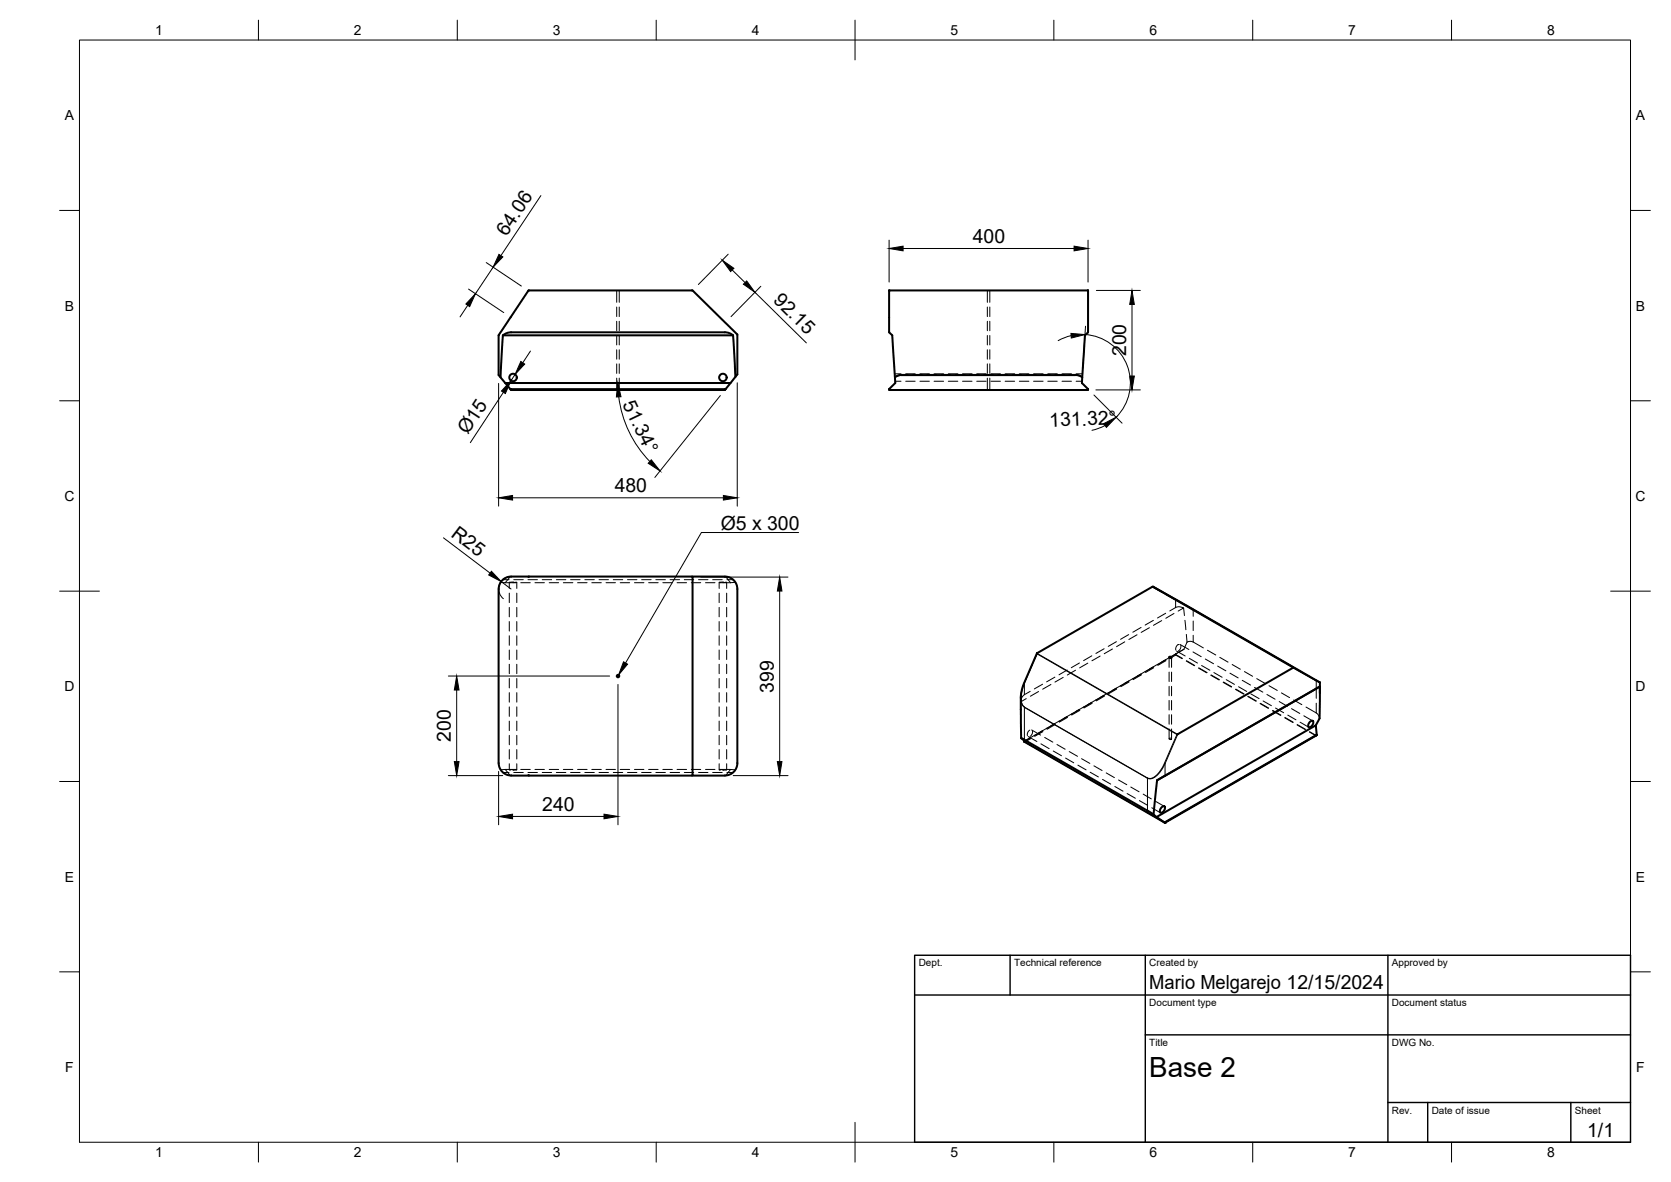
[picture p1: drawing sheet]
<svg xmlns="http://www.w3.org/2000/svg" width="420mm" height="297mm" viewBox="0 0 420 297" stroke-linecap="round" stroke-linejoin="round" font-family="sans-serif">
<!-- layer: Visible -->
<g fill="none" stroke="#000" stroke-width=".51">
<path d="M132.8 73.1l-7.4 11.2M132.9 73h41.2l11.3 11.1v10l-.5 .6M223.6 73h.1M273.6 73h-.1M273.6 73h-50v10.5l.7 .8 .8 12-1.5 1.6M273.6 73v10.5l-.8 .8-.8 12 1.6 1.6M125.4 84.3v10l.5 .5M126.4 84.3l-.5 10.5 1.1 1.5M126.4 84.3h57.9M126.5 84.3l.7-.5 1.3-.3h53.8l.9 .1 1.1 .7M127 96.3h56.7l-1.2 1.5M127 96.3l1.3 1.5"/>
<path d="M128.3 97.8l.2 .1M128.3 97.8h.2M128.5 97.8h53.8M182.3 97.9h.1M182.5 97.8h-.2M182.5 97.8l-.3 .2-53.8-.1M184.3 84.3l.6 10.4-1.2 1.6M223.6 97.8l.1 .2 49.9-.1M226.7 94.3h43.7M226.7 94.2l-.7 .1-1 .5M270.5 94.2l.7 .1 .9 .5M273.6 97.8v.1"/>
<path d="M125.4 148v43.8M125.4 148a3.1 3.1 0 0 1 3.1-3.1h53.8a3.1 3.1 0 0 1 3.1 3.1v43.8a3.1 3.1 0 0 1-3.1 3.1M133 144.9l-.1 .1M174 144.9l.2 .1M174.1 145v49.8M290 147.4l-29.2 16.8M260.7 164.2l-3.2 7.6-.7 2.5v11.2l.8 .4M260.7 164.2v.1M294.1 165.1l.5 .1-.4 .2-.2-.2zM325.1 167.8l-29 16.7M325.1 167.8l-35.2-20.3 41.9 24 .1 2.7M331.9 172.5l-.1 8-.9 1.8"/>
<path d="M331.9 172.5l-.9 .5M331.9 172.5l-41 23.6-.9 8.6 .8 .6M125.4 191.8a3.1 3.1 0 0 0 3.1 3.1M128.5 194.9h53.8M132.9 194.8l.1 .1M174.2 194.8l-.2 .1M257.6 185.9l32.5 18.8M292.9 194.9l-2 1.2M296.1 184.5l-.2 .1M329.4 181.4l.7-.2a1.14 1.14 0 0 1-1 1.5 .96 .96 0 0 1 .3-1.3zM330.9 184.8l-38 22-35.3-20.4-.1-.1 .1-.1-.8-.7M331 184.7l-38.2 22"/>
<path d="M331 184.8h.1M331.1 184.6l-.2-2.3-40.1 23M331.1 184.6l-.1 .1M331.1 184.6l-.1 .2M290.8 205.3l2 1.4M292.1 202.9l.7-.3a1.14 1.14 0 0 1-1 1.6 .96 .96 0 0 1 .3-1.3zM292.8 206.7h.1M292.9 206.7h.1"/>
<circle cx="129" cy="94.9" r=".94"/>
<circle cx="181.8" cy="94.9" r=".94"/>
<circle cx="155.4" cy="169.9" r=".31"/>
</g>
<!-- layer: Hidden -->
<g fill="none" stroke="#000" stroke-width=".25">
<path d="M155.1 73v3M155.1 77.2v2.4M155.7 73v3M155.7 77.2v2.4M248.3 73v3M248.3 77.2v2.4M248.9 73v3M248.9 77.2v2.4M155.1 80.7v2.4M155.1 84.3v2.4M155.1 87.9v2.4M155.1 91.4v2.4"/>
<path d="M155.1 95v3M155.7 80.7v2.4M155.7 84.3v2.4M155.7 87.9v2.4M155.7 91.4v2.4M155.7 95v3M223.6 97.8v.1M225 93.9h1.5M225.1 95.8h1.4M227.7 95.8h2.4M227.7 93.9h2.4M228.3 94.1a4.8 4.8 0 0 0-2.7 .2l-.6 .4"/>
<path d="M229.5 94.1h2.4M231.3 95.8h2.4M231.3 93.9h2.4M233.1 94.1h2.4M234.9 95.8h2.4M234.9 93.9h2.4M236.7 94.1h2.3M238.4 95.8h2.4M238.4 93.9h2.4M240.2 94.1h2.4M242 95.8h2.4M242 93.9h2.4"/>
<path d="M243.8 94.1h2.4M245.6 95.8h2.4M245.6 93.9h2.4M247.4 94.1h2.4M248.3 80.7v2.4M248.3 84.3v2.4M248.3 87.9v2.4M248.3 91.4v2.4M248.3 95v3M248.9 80.7v2.4M248.9 84.3v2.4M248.9 87.9v2.4"/>
<path d="M248.9 91.4v2.4M248.9 95v3M249.2 95.8h2.3M249.2 93.9h2.3M251 94.1h2.3M252.7 95.8h2.4M252.7 93.9h2.4M254.5 94.1h2.4M256.3 95.8h2.4M256.3 93.9h2.4M258.1 94.1h2.4M259.9 95.8h2.4"/>
<path d="M259.9 93.9h2.4M261.7 94.1h2.4M263.5 95.8h2.3M263.5 93.9h2.3M265.2 94.1h2.4M267 95.8h2.4M267 93.9h2.4M268.8 94.1a4.8 4.8 0 0 1 2.7 .2l.6 .4M270.6 95.8h1.5M270.6 93.9h1.6M273.6 97.8v.1M125.9 146.4h1.1"/>
<path d="M126.4 145.7h1.6M127 146.4h2.8M128.1 146.4v1.5M128.1 149.1v2.3M128.1 152.6v2.4M128.1 156.2v2.4M128.1 159.8v2.4M128.3 144.9l-1.3 1.5M128.4 144.9l.2 .1M129 146.3l-.9 .1h.3M129 146.3h.1M129.2 145.7h2.4"/>
<path d="M129.6 146.3l.3 .1h-.9M129.9 146.4v1.5M129.9 149.1v2.3M129.9 152.6v2.4M129.9 156.2v2.4M129.9 159.8v2.4M130.9 146.4h2.4M132.8 145.7h2.3M134.5 146.4h2.4M136.3 145.7h2.4M138.1 146.4h2.4M139.9 145.7h2.4"/>
<path d="M141.6 146.4h2.4M143.5 145.7h2.4M145.2 146.4h2.4M147 145.7h2.4M148.8 146.4h2.4M150.6 145.7h2.4M152.4 146.4h2.3M154.2 145.7h2.4M156 146.4h2.3M157.8 145.7h2.3M159.5 146.4h2.4M161.3 145.7h2.4"/>
<path d="M163.1 146.4h2.4M164.9 145.7h2.4M166.7 146.4h2.4M168.5 145.7h2.4M170.2 146.4h2.4M172.1 145.7h2.3M173.8 146.4h2.4M175.6 145.7h2.4M177.4 146.4h2.4M179.2 145.7h2.4M180.8 146.4v1.5M180.8 149.1v2.3"/>
<path d="M180.8 152.6v2.4M180.8 156.2v2.4M180.8 159.8v2.4M181 146.4h2.7M181.8 146.3l-1 .1h.3M181.8 146.3h.1M182.4 144.9l-.2 .1M182.4 146.3l.3 .1h-.9M182.5 144.9l1.2 1.5M182.7 146.4v1.5M182.7 149.1v2.3M182.7 152.6v2.4"/>
<path d="M182.7 156.2v2.4M182.7 159.8v2.4M182.8 145.7h1.5M184.9 146.3l-1.2 .1M283.8 159.5l-2.1 1.2M285.9 159.5l-2.1 1.2M286.9 157.7l-2.1 1.2M289 157.7l-2.1 1.2M290 155.9l-2.1 1.2M292.1 156l-2.1 1.1M293.1 154.1l-2.1 1.2M294.1 153.5l1.8-.9 .6-.1 1.1 .3-1.4 .8"/>
<path d="M295.2 154.2l-2.1 1.2M297.6 152.8l.2 1.9M297.9 155.9l.3 2.3M298.3 159.4l.2 2M128.1 163.4v2.3M128.1 166.9v2.4M128.1 170.5v2.4M128.1 174.1v2.4M128.1 177.6v2.4M129.9 163.4v2.3M129.9 166.9v2.4M129.9 170.5v2.4"/>
<path d="M129.9 174.1v2.4M129.9 177.6v2.4M180.8 163.4v2.3M180.8 166.9v2.4M180.8 170.5v2.4M180.8 174.1v2.4M180.8 177.6v2.4M182.7 163.4v2.3M182.7 166.9v2.4M182.7 170.5v2.4M182.7 174.1v2.4M182.7 177.6v2.4"/>
<path d="M256.7 176.4v1.9M258 175.6l-1.3 .8M259 173.7l-1.9 1.3-.4 1.4M261.1 173.8l-2 1.2M262.1 171.9l-2 1.2M264.2 172l-2 1.2M265.2 170.2l-2 1.2M267.3 170.2l-2 1.2M268.3 168.4l-2 1.2M269.4 179.4l-2.1 1.2M270.4 168.4l-2 1.2M271.4 178.3l-2 1.2"/>
<path d="M271.4 166.6l-2 1.2M273.5 166.7l-2 1.1M274.5 176.5l-4.1 2.3M274.5 164.8l-2 1.2M275.6 175.9l-2.1 1.2M276.6 164.9l-2 1.2M277.6 174.7l-2.1 1.2M277.6 163l-2.1 1.2M279.7 163.1l-2.1 1.2M280.7 172.9l-4.1 2.4M280.7 161.3l-2 1.1M281.8 172.3l-2.1 1.2"/>
<path d="M282.8 161.3l-2 1.2M283.8 171.1l-2.1 1.2M286.9 169.4l-4.1 2.3M288 168.7l-2.1 1.2M290 167.6l-2.1 1.2M291.1 166.9l-2.1 1.3M293.1 165.8l-2.1 1.2M294 165.2v2.5M294 168.9v2.4M294 172.5v2.3M294 176v2.4M294 179.6v2.4"/>
<path d="M294.2 165.2l-2.1 1.2M294.6 165.2v2.5M294.6 168.9v2.4M294.6 172.5v2.3M294.6 176v2.4M294.6 179.6v2.4M295.7 164.4l-.1 .2M295.7 164.3l-.1 .1M295.8 163.6l2.2 1.3M296.2 162l-.5 .6v.8M296.2 162h.1M296.7 162l2.2 1.2"/>
<path d="M296.9 162.2l-.1 .8-.5 .6M297.7 163.2l-3.6 2M297.7 163.2l-2.5 1.4M298.5 161.4l1.2-.2 2.9 1.6M298.5 161.4l-.8 1.8M299 165.4l2.1 1.2M300 163.8l2 1.2M302.1 167.2l2.1 1.2M303.1 165.6l2 1.2M303.6 163.4l2.1 1.2M305.2 169l2.1 1.2M306.2 167.4l2 1.2"/>
<path d="M306.7 165.2l2.1 1.2M308.3 170.8l2.1 1.2M309.3 169.2l2 1.2M309.8 167l2.1 1.2M311.4 172.6l2.1 1.2M312.4 171l2 1.2M312.9 168.8l2.1 1.2M314.5 174.4l2.1 1.2M315.4 172.7l2.1 1.2M316 170.5l2.1 1.2M317.6 176.2l2.1 1.1M318.6 174.5l2 1.2"/>
<path d="M319.1 172.3l2.1 1.2M320.7 177.9l2.1 1.2M321.6 176.3l2.1 1.2M322.2 174.1l2.1 1.2M323.8 179.7l2.1 1.2M324.7 178.1l2.1 1.2M325.3 175.9l2 1.2M327.8 179.9l2.3 1.3M328.4 177.7l2.8 1.6 .6 1.3M126.4 194.1h1.6M127 193.4l1.3 1.5M128.1 181.2v2.4"/>
<path d="M128.1 184.8v2.4M128.1 188.4v2.3M128.1 191.9v1.5M128.6 194.8l-.2 .1M129 193.4h-.9l.3 .1M129 193.5h.1M129.2 194.1h2.4M129.6 193.4h.3l-.9 .1M129.8 193.4h-3.9M129.9 181.2v2.4M129.9 184.8v2.4M129.9 188.4v2.3"/>
<path d="M129.9 191.9v1.5M130.9 193.4h2.4M132.8 194.1h2.3M134.5 193.4h2.4M136.3 194.1h2.4M138.1 193.4h2.4M139.9 194.1h2.4M141.6 193.4h2.4M143.5 194.1h2.4M145.2 193.4h2.4M147 194.1h2.4M148.8 193.4h2.4"/>
<path d="M150.6 194.1h2.4M152.4 193.4h2.3M154.2 194.1h2.4M156 193.4h2.3M157.8 194.1h2.3M159.5 193.4h2.4M161.3 194.1h2.4M163.1 193.4h2.4M164.9 194.1h2.4M166.7 193.4h2.4M168.5 194.1h2.4M170.2 193.4h2.4"/>
<path d="M172.1 194.1h2.3M173.8 193.4h2.4M175.6 194.1h2.4M177.4 193.4h2.4M179.2 194.1h2.4M180.8 181.2v2.4M180.8 184.8v2.4M180.8 188.4v2.3M180.8 191.9v1.5M181 193.4h2.7l-1.2 1.5M181.8 193.4h-1l.3 .1M181.8 193.5h.1"/>
<path d="M182.2 194.8l.2 .1M182.4 193.4h.3l-.9 .1M182.7 181.2v2.4M182.7 184.8v2.4M182.7 188.4v2.3M182.7 191.9v1.5M182.8 194.1h1.5M183.7 193.4l1.2 .1M257.6 186.3l-.1 .1M257.6 186.4l.1 .1M258.5 185.1l2.2 1.2M258.9 183.5l-.4 .4-.2 1"/>
<path d="M259 185.4l-1.5 .9M259.4 183.4l2.2 1.3M259.6 183.7l-.1 .8-.5 .5M260.1 184.8l-2.5 1.4M261.7 186.9l2.1 1.2M262.1 183.6l-2 1.2M262.7 185.3l2 1.2M263.2 183l-2 1.2M264.8 188.7l2.1 1.2M265.2 181.8l-2 1.2M265.8 187.1l2 1.2M267.9 190.5l2.1 1.2"/>
<path d="M268.3 180.1l-4.1 2.3M268.9 188.9l2 1.2M271 192.3l2.1 1.2M271.9 190.7l2.1 1.1M274.1 194.1l2.1 1.1M275.1 192.5l2 1.1M277.2 195.9l2.1 1.1M278.2 194.2l2 1.2M280.3 197.6l2.1 1.2M281.2 196l2.1 1.2M283.4 199.4l2.1 1.2M284.3 197.8l2.1 1.2"/>
<path d="M287.4 199.6l2.1 1.2M294 185.6a.25 .25 0 0 1 .4-.2 .25 .25 0 0 1 0 .4h-.3zM294 183.2v2.5M294.6 183.2v2.5M326.9 181.5l2.2 1.3M330.9 184.8l-.1 .1M286.5 201.2l2.1 1.2M289.6 203l2.2 1.2M290.5 201.4l2.3 1.3M292.9 206.7v.1"/>
</g>
<!-- layer: Visible Narrow -->
<g fill="none" stroke="#000" stroke-width=".25">
<path d="M289.9 147.5l5.8 3.2M295.7 150.7l4.3 2.4M295.7 150.7h.1M300 153.1l30.9 17.8-5.8-3.2M300 153.1h.1M256.7 175.4a2.75 2.75 0 0 0 .9 2.4M257.6 171.5v.1M257.6 177.8v8.1M257.6 177.8l30.9 17.8M257.6 177.7h.1M257.6 171.6l3.1-7.3 35.2 20.3-3.1 7.3a6.3 6.3 0 0 1-3.2 3.8l-1.1-.1M257.6 177.7l30.9 17.8"/>
<path d="M257.6 171.6a7 7 0 0 0-.4 5.7l.4 .4M260.7 164.2l35.4 20.3M325.1 167.8l5.9 3.3v1.9M330.9 170.9l.9 .5-.9-.4 .1 .1 .9 .5M330.9 170.9h.1M257.6 186.4l35.3 20.4M288.5 195.6v8.1M288.5 195.5v.1M292.8 191.8a6.5 6.5 0 0 1-3.3 3.8l-.9-.1M296.1 184.5l-3.2 7.4v3.1M331 184.7l-38.1 21.9"/>
</g>
<!-- layer: Hidden Narrow -->
<g fill="none" stroke="#000" stroke-width=".25">
<path d="M289.7 147.5l2.4 1.3M293.2 149.4l2.4 1.4M295.6 150.8l1.7 .9M295.6 150.8v1.9M295.7 150.7l-.1 .1M298.3 152.2l1.7 1M300 153.1v.1M300 153.2v1.7M300 156.1v2.4M300 159.6v1.7M300 153.2l2.6 1.5M303.6 155.3l2.1 1.1"/>
<path d="M306.7 157l2.1 1.2M309.8 158.8l2.1 1.2M256.8 174l-.1 1.4M257.6 171.5h.1M257.6 171.5l-.5 1.4M257.6 171.5v3.1M258.2 170l-.6 1.5M259.7 166.7l-1 2.2M260.8 164.1l-.7 1.6M271.4 178.4l-2 1.1M271.5 178.5l-2 1.2M274.5 176.6l-2 1.2"/>
<path d="M274.6 176.7l-2.1 1.2M277.6 174.8l-2.1 1.2M277.7 174.9l-2 1.2M280.7 173l-2 1.2M280.8 173.2l-2.1 1.1M283.8 171.2l-2.1 1.2M283.9 171.4l-2.1 1.2M286.9 169.4l-2.1 1.2M287 169.6l-2.1 1.2M290 167.6l-2.1 1.2M290.1 167.8l-2.1 1.2M293.1 165.9l-2.1 1.2"/>
<path d="M293.2 166l-2.1 1.2M294.2 165.4l1.4-.8 1.6 .9M295.6 164.4l-1.5 .9M295.6 164.5l1.7 .9M298.3 166.1l2 1.2M298.3 166l2.1 1.2M301.4 167.9l2 1.2M301.4 167.8l2.1 1.2M304.5 169.7l2 1.2M304.5 169.6l2.1 1.2M307.6 171.5l2 1.2M307.6 171.4l2.1 1.2"/>
<path d="M310.7 173.3l2 1.1M310.7 173.2l2.1 1.2M312.9 160.6l2.1 1.2M313.8 175l2 1.2M313.8 175l2.1 1.2M316 162.4l2.1 1.2M316.8 176.8l2.1 1.2M316.9 176.7l2.1 1.2M319.1 164.2l2.1 1.2M319.9 178.6l2.1 1.2M320 178.5l2.1 1.2M322.2 166l2.1 1.1"/>
<path d="M325.3 167.7l2 1.2M328.4 169.5l2.5 1.4M331 171.1v-.1l.9 .6M331 173v2.5M331 176.7v2.5M259 185.5l-1.4 .8M259.1 185.6l-1.4 .9 1.6 .9M260.3 188l2.1 1.2M262.1 183.7l-2 1.2M262.2 183.9l-2 1.1M263.4 189.7l2.1 1.3M265.2 181.9l-2 1.2"/>
<path d="M265.3 182.1l-2 1.2M266.5 191.5l2.1 1.2M268.3 180.1l-2 1.2M268.4 180.3l-2 1.2M269.6 193.3l2.1 1.2M272.7 195.1l2.1 1.2M275.8 196.9l2.1 1.2M278.9 198.7l2.1 1.2M306.7 198.8l-2.1 1.1M309.8 197l-2.1 1.2M312.9 195.2l-2.1 1.2M316 193.4l-2.1 1.2"/>
<path d="M319.1 191.6l-2.1 1.2M322.2 189.9l-2.1 1.1M323 180.4l2.1 1.2M323.1 180.3l2.1 1.2M325.3 188.1l-2.1 1.2M326.1 182.2l2.1 1.2M326.2 182.1l2.1 1.2M328.4 186.3l-2.1 1.2M329.2 183.9l1.6 1-1.4 .8M329.3 183.9l1.7 .9M282 200.5l2.1 1.1M285.1 202.2l2.1 1.2"/>
<path d="M288.2 204l2.1 1.2M291.3 205.8l1.6 .9 1.4-.8M297.4 204.1l-2 1.2M300.5 202.3l-2.1 1.2M303.6 200.6l-2.1 1.1"/>
</g>
<!-- layer: Visible -->
<circle cx="292.9" cy="206.8" r=".25" fill="#000"/>
<!-- layer: BORDER -->
<g fill="none" stroke="#000" stroke-width=".25">
<path d="M20 10.1h390v276.9h-390zM65 5.1v5M115 5.1v5M165 5.1v5M215 5.1v10M265 5.1v5M315 5.1v5M365 5.1v5M15 52.9h5M410 52.9h5M15 100.7h5M410 100.7h5"/>
<path d="M15 148.6h10M405 148.6h10M15 196.4h5M410 196.4h5M15 244.2h5M410 244.2h5M65 287v5M115 287v5M165 287v5M215 282.1v9.9M265 287v5M315 287v5"/>
<path d="M365 287v5"/>
</g>
<!-- layer: TITLEBLOCK -->
<path d="M230 240.1h180v46.9h-180zM230 250h180M254 240.1v9.9M288 240.1v46.9M349 240.1v46.9M288 260.1h122M349 277.1h61M359 277.1v9.9M395 277.1v9.9" fill="none" stroke="#000" stroke-width=".36"/>
<!-- layer: FD_Dimensions -->
<g fill="none" stroke="#000" stroke-width=".25">
<path d="M136 49.2l-10.1 15M117.6 76.7l-1.9 2.9M117.8 72.7l8.9 5.9M122.3 66l8.8 5.9M124 67.1l-4.5 6.7M183.1 63.9l-7.5 7.6M184.1 67.8l3.2 3.2M189.8 73.5l13 12.7M191.3 72l-7.5 7.6M223.6 60.4v10.5M227.1 62.4h43M273.6 60.4v10.5"/>
<path d="M275.7 73h11M284.6 76.5v18M125.4 96.4v30.8M126.6 98.6l-8.3 12.6M129.5 94.1l-1 1.6M133.4 88.2l-2 3M155.6 99.7a28.3 28.3 0 0 0 7.8 16.3M181.1 99.4l-16.4 20.6M185.4 96.2v31M269.3 84.3l-1.6 .6-1.6 .7M272.8 84.1a12.2 12.2 0 0 1 10.6 7.8 12.2 12.2 0 0 1-2.7 12.9M272.9 82l-.7 10.7"/>
<path d="M275.1 99.3l7 7M275.5 98h11.2M277.9 106.9l-1.6 .8-1.7 .4M111.5 135.2l11.7 8.8M128.9 125.1h53M126 146.1l2.5 1.9M127.7 145a3.1 3.1 0 0 0-2.2 2.4 3.1 3.1 0 0 0 1.1 3.1M176.2 145h21.9M196 148.5v42.9M112.7 169.9h40.6M114.8 173.4v18M155.4 172v35.3"/>
<path d="M112.7 194.9h13.7M125.4 193.9v13.4M184.4 194.9h13.7M128.9 205.2h23"/>
</g>
<g fill="#000" stroke="#000" stroke-width=".25">
<path d="M119.5 73.8l-1.4 3.3-1-.7zM125.5 63.9l.9 .7-2.4 2.5zM181.6 65.4l2.9 2-.8 .8zM186.9 71.4l.8-.8 2.1 2.9zM223.6 62.4l3.5-.5v1.1zM270.1 61.9l3.5 .5-3.5 .6zM284.6 73l.6 3.5h-1.1zM128.5 95.7l-1.4 3.2-1-.6zM131 90.8l.9 .7-2.4 2.6zM155.3 96.2l.8 3.5-1.1 .1zM269.3 83.8l3.5 .3-3.4 .8zM284.1 94.5h1.1l-.6 3.5z"/>
<path d="M163.8 115.6l2.2 2.7-3-1.9zM277.5 106.5l3.1-1.7-2.4 2.6zM125.4 125.1l3.5-.6v1.2zM181.9 124.5l3.5 .6-3.5 .6zM123.6 143.6l2.4 2.5-3.1-1.6zM196 145l.6 3.5h-1.1zM114.8 169.9l.6 3.5h-1.2zM114.2 191.4h1.2l-.6 3.5zM195.5 191.4h1.1l-.6 3.5zM125.4 205.2l3.5-.6v1.2zM151.9 204.6l3.5 .6-3.5 .6z"/>
</g>
<!-- layer: Hole Notes -->
<path d="M156.8 166.3l1 .6-2.3 2.7z" fill="#000" stroke="#000" stroke-width=".25"/>
<path d="M200.8 133.8h-24.4l-19.1 32.8" fill="none" stroke="#000" stroke-width=".25"/>
<text font-size="7" x="289" y="270.6">Base 2</text>
<g font-size="4.9">
<text x="127.3" y="59.5" transform="rotate(-56 127.3 59.5)">64.06</text>
<text x="244.6" y="61">400</text>
<text x="194.2" y="75.7" transform="rotate(45 194.2 75.7)">92.15</text>
<text x="283.2" y="89.5" transform="rotate(-90 283.2 89.5)">200</text>
<text x="156.4" y="101.5" transform="rotate(64 156.4 101.5)">51.34°</text>
<text x="263.9" y="107.3" transform="rotate(-2 263.9 107.3)">131.32°</text>
<text x="117.6" y="109.4" transform="rotate(-57 117.6 109.4)">Ø15</text>
<text x="154.6" y="123.6">480</text>
<text x="113.2" y="134.6" transform="rotate(37 113.2 134.6)">R25</text>
<text x="181.2" y="133.1">Ø5 x 300</text>
<text x="194.6" y="174" transform="rotate(-90 194.6 174)">399</text>
<text x="113.4" y="186.4" transform="rotate(-90 113.4 186.4)">200</text>
<text x="136.4" y="203.7">240</text>
<text x="289" y="248.5">Mario Melgarejo 12/15/2024</text>
<text x="399.1" y="285.7">1/1</text>
</g>
<g font-size="3.5">
<text x="39" y="8.8">1</text>
<text x="89" y="8.8">2</text>
<text x="139" y="8.8">3</text>
<text x="189" y="8.8">4</text>
<text x="239" y="8.8">5</text>
<text x="289" y="8.8">6</text>
<text x="339" y="8.8">7</text>
<text x="389" y="8.8">8</text>
<text x="16.3" y="30.2">A</text>
<text x="411.3" y="30.2">A</text>
<text x="16.3" y="78">B</text>
<text x="411.3" y="78">B</text>
<text x="16.2" y="125.9">C</text>
<text x="411.2" y="125.9">C</text>
<text x="16.2" y="173.7">D</text>
<text x="411.2" y="173.7">D</text>
<text x="16.3" y="221.6">E</text>
<text x="411.3" y="221.6">E</text>
<text x="16.4" y="269.4">F</text>
<text x="411.4" y="269.4">F</text>
<text x="39" y="290.8">1</text>
<text x="89" y="290.8">2</text>
<text x="139" y="290.8">3</text>
<text x="189" y="290.8">4</text>
<text x="239" y="290.8">5</text>
<text x="289" y="290.8">6</text>
<text x="339" y="290.8">7</text>
<text x="389" y="290.8">8</text>
</g>
<g font-size="2.5">
<text x="231" y="242.9">Dept.</text>
<text x="255" y="242.9">Technical reference</text>
<text x="289" y="242.9">Created by</text>
<text x="350" y="242.9">Approved by</text>
<text x="289" y="252.8">Document type</text>
<text x="350" y="252.8">Document status</text>
<text x="289" y="262.9">Title</text>
<text x="350" y="262.9">DWG No.</text>
<text x="350" y="279.9">Rev.</text>
<text x="360" y="279.9">Date of issue</text>
<text x="396" y="279.9">Sheet</text>
</g>
</svg>
